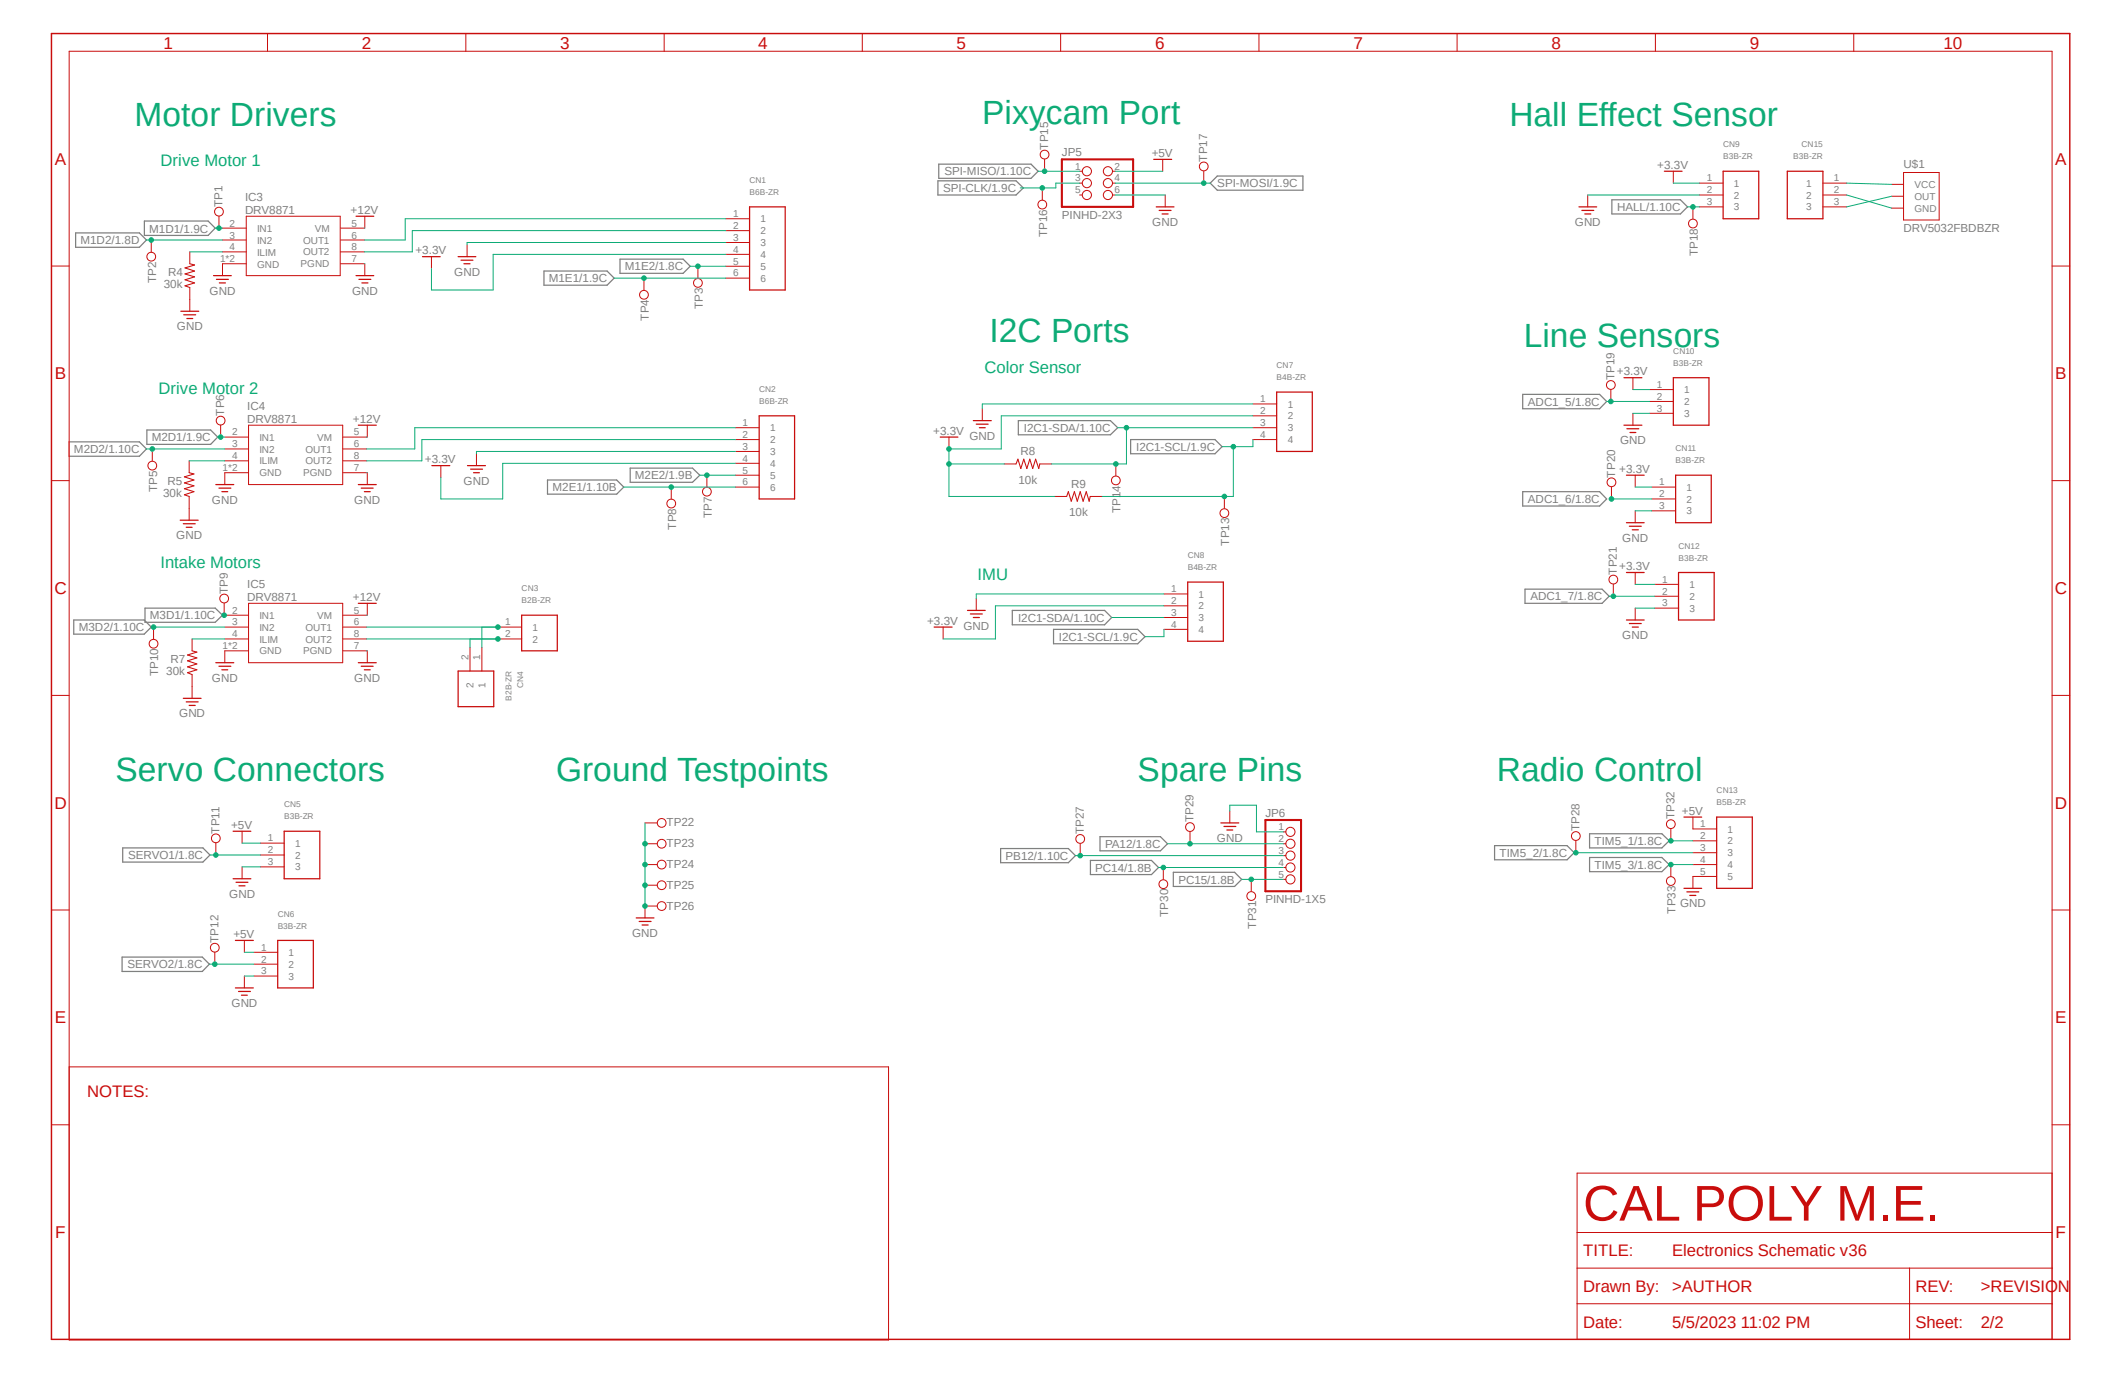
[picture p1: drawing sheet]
<svg xmlns="http://www.w3.org/2000/svg" width="432mm" height="279mm" viewBox="0 0 432 279" stroke-linecap="round" stroke-linejoin="round" font-family="sans-serif">
<path d="M9.9 6.5l412 266.3M421.9 6.5l-412 266.3" fill="none" stroke="#fff" stroke-width=".2"/>
<g fill="none" stroke="#808080" stroke-width=".25">
<path d="M190.6 36.7h15.9l1.4 1.5-1.4 1.4h-15.9zM190.8 33.4h18.7l1.4 1.4-1.4 1.4h-18.7zM245.9 37.2l1.5-1.4h17.4v2.9h-17.4zM15.4 47.3h12.9l1.5 1.5-1.5 1.4h-12.9zM29.3 44.9h13l1.4 1.5-1.4 1.4h-13zM110.5 55.1h12.9l1.4 1.4-1.4 1.5h-12.9zM126 52.7h12.8l1.5 1.4-1.5 1.4h-12.8zM327.5 40.6h14l1.4 1.4-1.4 1.5h-14zM14 89.8h14.3l1.5 1.4-1.5 1.5h-14.3zM29.8 87.4h13l1.4 1.4-1.4 1.5h-13zM111.3 97.5h14l1.4 1.5-1.4 1.4h-14zM128.1 95.1h12.6l1.5 1.5-1.5 1.4h-12.6z"/>
<path d="M206.9 85.5h18.7l1.5 1.4-1.5 1.4h-18.7zM229.7 89.3h17.2l1.4 1.5-1.4 1.4h-17.2zM309.4 99.9h15.6l1.5 1.5-1.5 1.4h-15.6zM309.4 80.1h15.6l1.5 1.5-1.5 1.5h-15.6zM309.9 119.7h15.6l1.5 1.5-1.5 1.4h-15.6zM15 126h14.3l1.4 1.4-1.4 1.5h-14.3zM29.5 123.6h14.2l1.5 1.4-1.5 1.4h-14.2zM205.7 124h18.8l1.4 1.5-1.4 1.5h-18.8zM214.1 127.9h17.1l1.5 1.5-1.5 1.4h-17.1zM24.9 172.3h16.3l1.5 1.4-1.5 1.5h-16.3zM203.3 172.4h13.8l1.4 1.5-1.4 1.4h-13.8zM221.6 174.8h12.4l1.4 1.5-1.4 1.4h-12.4z"/>
<path d="M223.5 170h12.3l1.4 1.4-1.4 1.5h-12.3zM238.4 177.2h12.5l1.4 1.5-1.4 1.4h-12.5zM303.7 171.8h14.7l1.5 1.5-1.5 1.4h-14.7zM323 169.4h14.7l1.5 1.5-1.5 1.4h-14.7zM323 174.2h14.7l1.5 1.5-1.5 1.4h-14.7zM24.8 194.5h16.3l1.4 1.4-1.4 1.5h-16.3z"/>
</g>
<g fill="none" stroke="#c90d0c" stroke-width=".2">
<path d="M54.4 6.8v3.6M94.7 6.8v3.6M135 6.8v3.6M175.2 6.8v3.6M215.5 6.8v3.6M255.8 6.8v3.6M296.1 6.8v3.6M336.4 6.8v3.6M376.7 6.8v3.6M211.8 38.2v2.4M212.3 32.4v2.4M219.4 34.8h.5"/>
<path d="M219.4 37.2h.5M219.4 39.6h.5M226.1 34.8h.5M226.1 37.2h.5M226.1 39.6h.5M236.3 32.4v2.4M236.8 39.6v2.4M244.6 34.8v2.4M322.6 39.6v2.4M340 34.8v2.4M345.3 37.2h4.8M345.3 39.6h4.8"/>
<path d="M370.4 37.2h4.8M370.4 39.6h4.8M384.4 37.5h2.4M384.4 39.9h2.4M386.8 35.1h7.2v9.6h-7.2zM10.5 54.1h3.6M30.7 48.8v2.4M38.6 51.2v2.4M38.6 58.4v4.8M44.5 43.9v2.5M45.2 48.8h4.8M45.2 46.4h4.8"/>
<path d="M45.2 51.2h4.8M50 43.9h19.1v12.1h-19.1zM50 53.6h-4.8v2.4M69.2 53.6h4.8M69.2 48.8h4.8M69.2 46.4h4.8M69.2 51.2h4.8M74.1 43.9v2.5M74.1 53.6v2.4M87.7 52.2v2.4M94.9 49.7v2.5M130.9 56.5v2.4"/>
<path d="M141.8 54.1v2.4M147.5 44.4h4.8M147.5 46.9h4.8M147.5 49.3h4.8M147.5 51.7h4.8M147.5 54.1h4.8M147.5 56.5h4.8M344 42v2.4M345.3 42h4.8M370.4 42h4.8M384.4 42.3h2.4M417 54.1h3.6"/>
<path d="M327.3 79.2v2.4M331.8 76.8v2.4M335.2 79.2h4.8M10.5 97.7h3.6M30.9 91.2v2.4M38.4 93.6v2.5M44.8 86.4v2.4M45.7 91.2h4.8M45.7 88.8h4.8M45.7 93.6h4.8M50.5 86.4h19.1v12.1h-19.1zM50.5 96.1h-4.8v2.4"/>
<path d="M69.7 96.1h4.8M69.7 91.2h4.8M69.7 88.8h4.8M69.7 93.6h4.8M74.6 86.4v2.4M74.6 96.1v2.4M89.6 94.6v2.4M96.8 92.2v2.4M136.4 99v2.4M143.6 96.6v2.4M149.4 86.9h4.9M149.4 89.3h4.9"/>
<path d="M149.4 91.7h4.9M149.4 94.1h4.9M149.4 96.6h4.9M149.4 99h4.9M192.8 88.8v2.4M199.6 83.1v2.4M204 94.3h2.5M211.3 94.3h2.4M226.7 94.3v2.4M254.6 86.9h4.8M254.6 89.3h4.8M254.6 82.1h4.8"/>
<path d="M254.6 84.5h4.8M327.4 99v2.4M331.8 84v2.4M332.3 96.6v2.4M335.2 81.6h4.8M335.2 84h4.8M335.7 99h4.8M417 97.7h3.6M38.4 100.9v4.8M214.3 100.9h2.4M221.5 100.9h2.4M248.8 100.9v2.4"/>
<path d="M327.8 118.7v2.5M332.3 103.8v2.4M332.3 116.3v2.4M335.7 101.4h4.8M335.7 103.8h4.8M336.3 118.7h4.8M31.2 127.4v2.4M39 129.8v2.4M39 137.1v4.8M45.6 122.6v2.4M45.7 127.4h4.8M45.7 125h4.8"/>
<path d="M45.7 129.8h4.8M50.5 122.6h19.1v12.1h-19.1zM50.5 132.2h-4.8v2.5M69.7 132.2h4.8M69.7 127.4h4.8M69.7 125h4.8M69.7 129.8h4.8M74.6 122.6v2.4M74.6 132.2v2.5M95.5 131.5v4.9M97.9 131.5v4.9M101.2 127.4h4.8"/>
<path d="M101.2 129.8h4.8M191.6 127.4v2.4M198.4 121.6v2.4M236.5 120.7h4.8M236.5 123.1h4.8M236.5 125.5h4.8M236.5 127.9h4.8M332.3 123.6v2.4M336.3 121.2h4.8M336.3 123.6h4.8M10.5 141.3h3.6M417 141.3h3.6"/>
<path d="M43.9 171.3v2.4M49.2 168.9v2.4M49.2 176.1v2.5M52.9 171.3h4.8M52.9 173.7h4.8M52.9 176.1h4.8M131.1 167.2h2.4M131.1 171.4h2.4M131.1 175.7h2.4M131.1 179.9h2.4M219.5 171.4v2.5M236.4 176.3v2.4"/>
<path d="M241.8 169v2.4M249.9 164.8v2.4M254.3 178.7v2.4M260.8 171.4h.5M260.8 169h.5M260.8 173.9h.5M260.8 176.3h.5M260.8 178.7h.5M320.2 170.9v2.4M339.5 168.4v2.5M339.5 175.7v2.4M344 166v2.4h4.8"/>
<path d="M344 175.7h4.8M344 170.9h4.8M344 173.3h4.8M348.8 178.1h-4.8v2.4M10.5 184.9h3.6M43.6 193.5v2.4M49.7 191.1v2.4M49.7 198.3v2.4M51.6 193.5h4.8M51.6 195.9h4.8M51.6 198.3h4.8M133.5 184.1h-2.4v2.4"/>
<path d="M417 184.9h3.6M14.1 216.8h166.5v55.5h-166.5v-261.9h402.9v261.8h-96.5v-33.8h96.5M10.5 228.6h3.6M417 228.6h3.6M320.5 257.7h96.5M320.5 250.4h96.5M388 257.7v14.5M320.5 264.9h96.5"/>
<circle cx="212.3" cy="31.4" r=".89"/>
<circle cx="220.9" cy="37.2" r=".93"/>
<circle cx="220.9" cy="34.8" r=".93"/>
<circle cx="220.9" cy="39.6" r=".93"/>
<circle cx="225.1" cy="37.2" r=".93"/>
<circle cx="225.1" cy="34.8" r=".93"/>
<circle cx="225.1" cy="39.6" r=".93"/>
<circle cx="244.6" cy="33.8" r=".89"/>
<circle cx="30.7" cy="52.2" r=".89"/>
<circle cx="44.5" cy="43" r=".89"/>
<circle cx="130.8" cy="59.9" r=".89"/>
<circle cx="141.8" cy="57.5" r=".89"/>
<circle cx="211.8" cy="41.6" r=".89"/>
<circle cx="344" cy="45.4" r=".89"/>
<circle cx="327.3" cy="78.2" r=".89"/>
<circle cx="30.9" cy="94.6" r=".89"/>
<circle cx="44.8" cy="85.5" r=".89"/>
<circle cx="143.6" cy="99.9" r=".89"/>
<circle cx="226.7" cy="97.6" r=".89"/>
<circle cx="327.4" cy="98" r=".89"/>
<circle cx="136.4" cy="102.3" r=".89"/>
<circle cx="248.8" cy="104.3" r=".89"/>
<circle cx="327.8" cy="117.8" r=".89"/>
<circle cx="31.2" cy="130.8" r=".89"/>
<circle cx="45.5" cy="121.6" r=".89"/>
<circle cx="43.9" cy="170.3" r=".89"/>
<circle cx="134.4" cy="175.7" r=".89"/>
<circle cx="134.4" cy="179.9" r=".89"/>
<circle cx="134.4" cy="167.2" r=".89"/>
<circle cx="134.4" cy="171.4" r=".89"/>
<circle cx="219.5" cy="170.5" r=".89"/>
<circle cx="236.4" cy="179.7" r=".89"/>
<circle cx="241.8" cy="168.1" r=".89"/>
<circle cx="262.2" cy="169" r=".93"/>
<circle cx="262.2" cy="171.5" r=".93"/>
<circle cx="262.2" cy="176.3" r=".93"/>
<circle cx="262.2" cy="178.7" r=".93"/>
<circle cx="262.2" cy="173.9" r=".93"/>
<circle cx="320.2" cy="169.9" r=".89"/>
<circle cx="339.5" cy="179" r=".89"/>
<circle cx="339.5" cy="167.5" r=".89"/>
<circle cx="43.6" cy="192.6" r=".89"/>
<circle cx="134.4" cy="184.1" r=".89"/>
<circle cx="254.2" cy="182.1" r=".89"/>
</g>
<path d="M10.5 6.8h410.1v265.4h-410.1z" fill="none" stroke="#c90d0c" stroke-width=".3"/>
<g fill="none" stroke="#c90d0c" stroke-width=".25">
<path d="M234.4 32.4h3.7M338.2 34.8h3.6M350.1 34.8h7.3v9.6h-7.3zM363.2 34.8h7.2v9.6h-7.2zM43.4 56h3.6M44 56.8h2.4M44.6 57.5h1.2M72.3 43.9h3.6M72.3 56h3.6M72.9 56.8h2.5M73.5 57.5h1.3M85.9 52.2h3.6"/>
<path d="M93.1 52.2h3.6M93.7 52.9h2.4M94.3 53.6h1.2M152.3 42h7.3v16.9h-7.3zM234.9 42h3.6M235.5 42.8h2.5M236.1 43.5h1.3M320.8 42h3.6M321.4 42.8h2.4M322 43.5h1.3M36.7 63.2h3.7M37.3 64h2.5"/>
<path d="M38 64.7h1.2M259.4 79.7h7.3v12h-7.3zM330 76.8h3.6M340 76.8h7.3v9.6h-7.3zM43.9 98.5h3.6M44.5 99.2h2.4M45.1 99.9h1.2M72.8 86.4h3.7M72.8 98.5h3.7M73.4 99.2h2.4M74 99.9h1.2M87.8 94.6h3.6"/>
<path d="M95 94.6h3.6M95.6 95.3h2.4M96.2 96.1h1.2M154.3 84.5h7.2v16.9h-7.2zM191.1 88.8h3.5M197.8 85.5h3.6M198.4 86.2h2.4M199 86.9h1.2M330 86.4h3.6M330.5 96.6h3.6M330.6 87.1h2.4M331.2 87.9h1.2"/>
<path d="M340.5 96.6h7.2v9.6h-7.2zM36.6 105.7h3.7M37.3 106.4h2.4M37.8 107.1h1.2M241.3 118.3h7.3v12h-7.3zM330.5 106.2h3.6M330.5 116.3h3.6M331.1 106.9h2.4M331.7 107.7h1.2M341.1 116.3h7.2v9.7h-7.2zM43.9 134.7h3.6M44.5 135.4h2.4"/>
<path d="M45.1 136.1h1.2M72.8 122.6h3.7M72.8 134.7h3.7M73.4 135.4h2.4M74 136.1h1.2M93.1 136.4h7.2v7.2h-7.2zM106 125h7.2v7.2h-7.2zM189.8 127.4h3.7M196.6 124h3.6M197.2 124.8h2.4M197.8 125.5h1.2M330.5 126h3.6"/>
<path d="M331.1 126.7h2.4M331.7 127.4h1.2M37.3 141.9h3.6M37.8 142.6h2.5M38.4 143.3h1.3M47.4 178.6h3.6M47.4 168.9h3.6M48 179.3h2.4M57.7 168.9h7.3v9.7h-7.3zM248.1 167.2h3.6M248.7 167.9h2.4M249.3 168.7h1.2"/>
<path d="M342.2 166h3.6M348.8 166h7.3v14.5h-7.3zM47.8 191.1h3.7M48.6 180h1.2M56.4 191.1h7.3v9.6h-7.3zM129.3 186.5h3.6M129.9 187.2h2.4M130.5 188h1.2M342.2 180.5h3.6M342.8 181.2h2.4M343.4 181.9h1.2M47.8 200.7h3.7"/>
<path d="M48.5 201.5h2.4M49.1 202.2h1.1"/>
</g>
<path d="M38.6 53.6l.9 .2-1.9 .6 1.9 .7-1.9 .6 1.9 .6-1.9 .6 1.9 .6-1.9 .6 1 .3M38.4 96.1l1 .2-1.9 .6 1.9 .6-1.9 .6 1.9 .6-1.9 .6 1.9 .6-1.9 .6 .9 .4M206.5 94.3l.3-1 .6 1.9 .6-1.9 .7 1.9 .6-1.9 .5 1.9 .6-1.9 .7 1.9 .2-.9M216.7 100.9l.4-1 .6 2 .6-2 .6 2 .6-2 .6 2 .6-2 .6 2 .2-1M39 132.2l1 .3-1.9 .6 1.9 .6-1.9 .6 1.9 .6-1.9 .6 1.9 .6-1.9 .6 .9 .4" fill="none" stroke="#c90d0c" stroke-width=".21"/>
<path d="M215.8 32.4h14.5v9.6h-14.5zM257.1 166.6h7.3v14.5h-7.3z" fill="none" stroke="#c90d0c" stroke-width=".42"/>
<g fill="none" stroke="#0dab76" stroke-width=".2">
<path d="M226.6 39.6h10.2M322.6 39.6h22.7M74 46.4h.1M74 53.6h.1M147.5 49.3h-52.6v.4M74.5 88.8h.1M74.5 96.1h.1M149.4 91.7h-52.6v.5M254.6 82.1h-55v1M331.8 84h3.4M332.3 103.8h3.4M74.5 125h.1"/>
<path d="M74.5 132.2h.1M236.5 120.7h-38.1v.9M332.3 123.6h4M49.2 176.1h3.7M131.1 167.2v8.5M49.7 198.3h1.9"/>
</g>
<circle cx="131.1" cy="171.5" r=".46" fill="#0dab76"/>
<g fill="none" stroke="#0dab76" stroke-width=".2">
<path d="M131.1 175.7v4.2"/>
<circle cx="131.1" cy="171.5" r=".46"/>
</g>
<circle cx="131.1" cy="175.7" r=".46" fill="#0dab76"/>
<g fill="none" stroke="#0dab76" stroke-width=".2">
<path d="M131.1 179.9v.6"/>
<circle cx="131.1" cy="175.7" r=".46"/>
</g>
<circle cx="131.1" cy="179.9" r=".46" fill="#0dab76"/>
<g fill="none" stroke="#0dab76" stroke-width=".2">
<path d="M131.1 179.9v4.2"/>
<circle cx="131.1" cy="179.9" r=".46"/>
</g>
<circle cx="131.1" cy="184.1" r=".46" fill="#0dab76"/>
<g fill="none" stroke="#0dab76" stroke-width=".2">
<path d="M38.6 51.2h6.6M43.7 46.4h1.5M249.9 164.8v-1.2h5.4v5.4h5.5"/>
<circle cx="131.1" cy="184.1" r=".46"/>
</g>
<circle cx="44.5" cy="46.4" r=".46" fill="#0dab76"/>
<g fill="none" stroke="#0dab76" stroke-width=".2">
<path d="M29.8 48.8h15.4"/>
<circle cx="44.5" cy="46.4" r=".46"/>
</g>
<circle cx="30.7" cy="48.8" r=".46" fill="#0dab76"/>
<g fill="none" stroke="#0dab76" stroke-width=".2">
<path d="M29.8 91.2h15.9M38.4 93.6h7.3M39 129.8h6.7"/>
<circle cx="30.7" cy="48.8" r=".46"/>
</g>
<circle cx="30.9" cy="91.2" r=".46" fill="#0dab76"/>
<g fill="none" stroke="#0dab76" stroke-width=".2">
<path d="M44.2 88.8h1.5"/>
<circle cx="30.9" cy="91.2" r=".46"/>
</g>
<circle cx="44.8" cy="88.8" r=".46" fill="#0dab76"/>
<g fill="none" stroke="#0dab76" stroke-width=".2">
<path d="M30.7 127.4h15"/>
<circle cx="44.8" cy="88.8" r=".46"/>
</g>
<circle cx="31.2" cy="127.4" r=".46" fill="#0dab76"/>
<g fill="none" stroke="#0dab76" stroke-width=".2">
<path d="M45.2 125h.5"/>
<circle cx="31.2" cy="127.4" r=".46"/>
</g>
<circle cx="45.6" cy="125" r=".46" fill="#0dab76"/>
<g fill="none" stroke="#0dab76" stroke-width=".2">
<path d="M147.5 44.4h-65.2v4.4h-8.3M147.5 46.9h-63.7v4.3h-9.8M147.5 51.7h-47.3v7.2h-12.5v-4.3M149.4 94.1h-47.2v7.3h-12.6v-4.4M192.8 94.3h11.2M254.6 84.5h-51.1v6.7h-10.7v9.7h21.5"/>
<circle cx="45.6" cy="125" r=".46"/>
</g>
<circle cx="192.8" cy="91.2" r=".46" fill="#0dab76"/>
<circle cx="192.8" cy="91.2" r=".46" fill="none" stroke="#0dab76" stroke-width=".2"/>
<circle cx="192.8" cy="94.3" r=".46" fill="#0dab76"/>
<g fill="none" stroke="#0dab76" stroke-width=".2">
<path d="M340 37.2h5.3M140.3 54.1h7.2M331.8 79.2h3.4M332.3 99h3.4M332.3 118.7h4M236.5 123.1h-34.2v6.7h-10.7"/>
<circle cx="192.8" cy="94.3" r=".46"/>
</g>
<circle cx="141.8" cy="54.1" r=".46" fill="#0dab76"/>
<g fill="none" stroke="#0dab76" stroke-width=".2">
<path d="M142.2 96.6h7.2M149.4 86.9h-65.1v4.3h-9.8M149.4 89.3h-63.7v4.3h-11.2"/>
<circle cx="141.8" cy="54.1" r=".46"/>
</g>
<circle cx="143.6" cy="96.6" r=".46" fill="#0dab76"/>
<g fill="none" stroke="#0dab76" stroke-width=".2">
<path d="M74.5 127.4h26.7M97.9 127.4v4.1"/>
<circle cx="143.6" cy="96.6" r=".46"/>
</g>
<circle cx="101.2" cy="127.4" r=".46" fill="#0dab76"/>
<g fill="none" stroke="#0dab76" stroke-width=".2">
<path d="M74.5 129.8h26.7M95.5 129.8v1.7"/>
<circle cx="101.2" cy="127.4" r=".46"/>
</g>
<circle cx="101.2" cy="129.8" r=".46" fill="#0dab76"/>
<g fill="none" stroke="#0dab76" stroke-width=".2">
<path d="M210.9 34.8h8.5"/>
<circle cx="101.2" cy="129.8" r=".46"/>
</g>
<circle cx="212.3" cy="34.8" r=".46" fill="#0dab76"/>
<g fill="none" stroke="#0dab76" stroke-width=".2">
<path d="M219.4 37.2h-4.9v1h-7.2"/>
<circle cx="212.3" cy="34.8" r=".46"/>
</g>
<circle cx="211.8" cy="38.2" r=".46" fill="#0dab76"/>
<g fill="none" stroke="#0dab76" stroke-width=".2">
<path d="M226.6 34.8h9.7M226.6 37.2h19.3M49.2 171.3h3.7M49.7 193.5h1.9"/>
<circle cx="211.8" cy="38.2" r=".46"/>
</g>
<circle cx="244.6" cy="37.2" r=".46" fill="#0dab76"/>
<g fill="none" stroke="#0dab76" stroke-width=".2">
<path d="M250.6 90.8v10.1h-26.7M254.6 89.3v1.5h-6.3"/>
<circle cx="244.6" cy="37.2" r=".46"/>
</g>
<circle cx="250.6" cy="90.8" r=".46" fill="#0dab76"/>
<circle cx="250.6" cy="90.8" r=".46" fill="none" stroke="#0dab76" stroke-width=".2"/>
<circle cx="248.8" cy="100.9" r=".46" fill="#0dab76"/>
<g fill="none" stroke="#0dab76" stroke-width=".2">
<path d="M227.1 86.9h27.5M228.9 86.9v7.4h-15.2M236.5 127.9v1.5h-3.8"/>
<circle cx="248.8" cy="100.9" r=".46"/>
</g>
<circle cx="228.9" cy="86.9" r=".46" fill="#0dab76"/>
<circle cx="228.9" cy="86.9" r=".46" fill="none" stroke="#0dab76" stroke-width=".2"/>
<circle cx="226.7" cy="94.3" r=".46" fill="#0dab76"/>
<g fill="none" stroke="#0dab76" stroke-width=".2">
<path d="M342.9 42h2.4M225.9 125.5h10.6"/>
<circle cx="226.7" cy="94.3" r=".46"/>
</g>
<circle cx="344" cy="42" r=".46" fill="#0dab76"/>
<g fill="none" stroke="#0dab76" stroke-width=".2">
<path d="M327 101.4h8.7"/>
<circle cx="344" cy="42" r=".46"/>
</g>
<circle cx="327.4" cy="101.4" r=".46" fill="#0dab76"/>
<g fill="none" stroke="#0dab76" stroke-width=".2">
<path d="M326.5 81.6h8.7"/>
<circle cx="327.4" cy="101.4" r=".46"/>
</g>
<circle cx="327.3" cy="81.6" r=".46" fill="#0dab76"/>
<g fill="none" stroke="#0dab76" stroke-width=".2">
<path d="M327 121.2h9.3"/>
<circle cx="327.3" cy="81.6" r=".46"/>
</g>
<circle cx="327.8" cy="121.2" r=".46" fill="#0dab76"/>
<g fill="none" stroke="#0dab76" stroke-width=".2">
<path d="M42.7 173.7h10.2"/>
<circle cx="327.8" cy="121.2" r=".46"/>
</g>
<circle cx="43.9" cy="173.7" r=".46" fill="#0dab76"/>
<g fill="none" stroke="#0dab76" stroke-width=".2">
<path d="M42.5 195.9h9.1"/>
<circle cx="43.9" cy="173.7" r=".46"/>
</g>
<circle cx="43.6" cy="195.9" r=".46" fill="#0dab76"/>
<g fill="none" stroke="#0dab76" stroke-width=".2">
<path d="M237.2 171.4h23.6"/>
<circle cx="43.6" cy="195.9" r=".46"/>
</g>
<circle cx="241.8" cy="171.4" r=".46" fill="#0dab76"/>
<g fill="none" stroke="#0dab76" stroke-width=".2">
<path d="M218.5 173.9h42.3"/>
<circle cx="241.8" cy="171.4" r=".46"/>
</g>
<circle cx="219.5" cy="173.9" r=".46" fill="#0dab76"/>
<g fill="none" stroke="#0dab76" stroke-width=".2">
<path d="M235.4 176.3h25.4"/>
<circle cx="219.5" cy="173.9" r=".46"/>
</g>
<circle cx="236.4" cy="176.3" r=".46" fill="#0dab76"/>
<g fill="none" stroke="#0dab76" stroke-width=".2">
<path d="M252.3 178.7h8.5"/>
<circle cx="236.4" cy="176.3" r=".46"/>
</g>
<circle cx="254.3" cy="178.7" r=".46" fill="#0dab76"/>
<g fill="none" stroke="#0dab76" stroke-width=".2">
<path d="M126.7 99h22.7"/>
<circle cx="254.3" cy="178.7" r=".46"/>
</g>
<circle cx="136.4" cy="99" r=".46" fill="#0dab76"/>
<g fill="none" stroke="#0dab76" stroke-width=".2">
<path d="M339.2 170.9h4.8"/>
<circle cx="136.4" cy="99" r=".46"/>
</g>
<circle cx="339.5" cy="170.9" r=".46" fill="#0dab76"/>
<g fill="none" stroke="#0dab76" stroke-width=".2">
<path d="M319.9 173.3h24.1"/>
<circle cx="339.5" cy="170.9" r=".46"/>
</g>
<circle cx="320.2" cy="173.3" r=".46" fill="#0dab76"/>
<g fill="none" stroke="#0dab76" stroke-width=".2">
<path d="M339.2 175.7h4.8"/>
<circle cx="320.2" cy="173.3" r=".46"/>
</g>
<circle cx="339.5" cy="175.7" r=".46" fill="#0dab76"/>
<g fill="none" stroke="#0dab76" stroke-width=".2">
<path d="M124.8 56.5h22.7"/>
<circle cx="339.5" cy="175.7" r=".46"/>
</g>
<circle cx="130.9" cy="56.5" r=".46" fill="#0dab76"/>
<g fill="none" stroke="#0dab76" stroke-width=".2">
<path d="M375.2 37.2l9.2 .3M375.2 39.6l9.2 2.7M384.4 39.9l-9.2 2.1"/>
<circle cx="130.9" cy="56.5" r=".46"/>
</g>
<text font-size="10.2" fill="#c90d0c" x="321.7" y="248">CAL POLY M.E.</text>
<g font-size="6.8" fill="#0dab76">
<text x="27.3" y="25.6">Motor Drivers</text>
<text x="199.6" y="25.1">Pixycam Port</text>
<text x="306.7" y="25.6">Hall Effect Sensor</text>
<text x="201" y="69.6">I2C Ports</text>
<text x="309.6" y="70.5">Line Sensors</text>
<text x="23.5" y="158.8">Servo Connectors</text>
<text x="113" y="158.8">Ground Testpoints</text>
<text x="231.2" y="158.8">Spare Pins</text>
<text x="304.2" y="158.8">Radio Control</text>
</g>
<g font-size="3.5" fill="#c90d0c">
<text x="33.2" y="9.9">1</text>
<text x="73.5" y="9.9">2</text>
<text x="113.8" y="9.9">3</text>
<text x="154.1" y="9.9">4</text>
<text x="194.4" y="9.9">5</text>
<text x="234.7" y="9.9">6</text>
<text x="275" y="9.9">7</text>
<text x="315.3" y="9.9">8</text>
<text x="355.6" y="9.9">9</text>
<text x="394.9" y="9.9">10</text>
<text x="11.1" y="33.5">A</text>
<text x="417.6" y="33.5">A</text>
<text x="11.1" y="77.1">B</text>
<text x="417.6" y="77.1">B</text>
<text x="11" y="120.7">C</text>
<text x="417.5" y="120.7">C</text>
<text x="11" y="164.3">D</text>
<text x="417.5" y="164.3">D</text>
<text x="11.1" y="207.9">E</text>
<text x="417.6" y="207.9">E</text>
<text x="11.2" y="251.6">F</text>
<text x="417.7" y="251.6">F</text>
</g>
<g font-size="3.4" fill="#0dab76">
<text x="32.6" y="33.8">Drive Motor 1</text>
<text x="200.1" y="75.8">Color Sensor</text>
<text x="32.2" y="80.1">Drive Motor 2</text>
<text x="32.6" y="115.4">Intake Motors</text>
<text x="198.6" y="117.9">IMU</text>
</g>
<g font-size="3.4" fill="#c90d0c">
<text x="17.7" y="222.8">NOTES:</text>
<text x="321.7" y="255.3">TITLE:</text>
<text x="339.8" y="255.3">Electronics Schematic v36</text>
<text x="321.7" y="262.5">Drawn By:</text>
<text x="339.8" y="262.5">&gt;AUTHOR</text>
<text x="389.2" y="262.5">REV:</text>
<text x="402.5" y="262.5">&gt;REVISION</text>
<text x="321.7" y="269.8">Date:</text>
<text x="339.8" y="269.8">5/5/2023 11:02 PM</text>
<text x="389.2" y="269.8">Sheet:</text>
<text x="402.5" y="269.8">2/2</text>
</g>
<g font-size="2.4" fill="#808080">
<text x="191.9" y="35.6">SPI-MISO/1.10C</text>
<text x="213" y="30.4" transform="rotate(-90 213 30.4)">TP15</text>
<text x="215.8" y="31.8">JP5</text>
<text x="234" y="31.9">+5V</text>
<text x="245.3" y="32.9" transform="rotate(-90 245.3 32.9)">TP17</text>
<text x="336.8" y="34.3">+3.3V</text>
<text x="386.8" y="34.1">U$1</text>
<text x="49.8" y="40.8">IC3</text>
<text x="191.6" y="39">SPI-CLK/1.9C</text>
<text x="247.4" y="38.1">SPI-MOSI/1.9C</text>
<text x="30.3" y="47.2">M1D1/1.9C</text>
<text x="45.2" y="42" transform="rotate(-90 45.2 42)">TP1</text>
<text x="49.8" y="43.5">DRV8871</text>
<text x="71.2" y="43.5">+12V</text>
<text x="215.8" y="44.5">PINHD-2X3</text>
<text x="234.1" y="45.9">GND</text>
<text x="320" y="45.9">GND</text>
<text x="328.6" y="42.9">HALL/1.10C</text>
<text x="386.8" y="47.1">DRV5032FBDBZR</text>
<text x="16.3" y="49.7">M1D2/1.8D</text>
<text x="84.4" y="51.7">+3.3V</text>
<text x="212.8" y="48.2" transform="rotate(-90 212.8 48.2)">TP16</text>
<text x="345" y="52.1" transform="rotate(-90 345 52.1)">TP18</text>
<text x="31.7" y="57.5" transform="rotate(-90 31.7 57.5)">TP2</text>
<text x="33.3" y="58.5">30k</text>
<text x="34.2" y="56.1">R4</text>
<text x="42.6" y="59.9">GND</text>
<text x="71.5" y="59.9">GND</text>
<text x="92.3" y="56">GND</text>
<text x="111.5" y="57.4">M1E1/1.9C</text>
<text x="127" y="54.9">M1E2/1.8C</text>
<text x="131.8" y="65.2" transform="rotate(-90 131.8 65.2)">TP4</text>
<text x="142.8" y="62.8" transform="rotate(-90 142.8 62.8)">TP3</text>
<text x="35.9" y="67.1">GND</text>
<text x="328.1" y="77.3" transform="rotate(-90 328.1 77.3)">TP19</text>
<text x="328.6" y="76.3">+3.3V</text>
<text x="50.2" y="83.3">IC4</text>
<text x="310.5" y="82.5">ADC1_5/1.8C</text>
<text x="30.8" y="89.7">M2D1/1.9C</text>
<text x="45.6" y="84.5" transform="rotate(-90 45.6 84.5)">TP6</text>
<text x="50.2" y="85.9">DRV8871</text>
<text x="71.7" y="85.9">+12V</text>
<text x="189.6" y="88.4">+3.3V</text>
<text x="197" y="89.3">GND</text>
<text x="208.1" y="87.8">I2C1-SDA/1.10C</text>
<text x="15" y="92.1">M2D2/1.10C</text>
<text x="86.3" y="94.2">+3.3V</text>
<text x="207.4" y="92.5">R8</text>
<text x="230.9" y="91.6">I2C1-SCL/1.9C</text>
<text x="329.2" y="90.3">GND</text>
<text x="31.9" y="99.9" transform="rotate(-90 31.9 99.9)">TP5</text>
<text x="33.1" y="101">30k</text>
<text x="34" y="98.6">R5</text>
<text x="94.2" y="98.5">GND</text>
<text x="112.3" y="99.8">M2E1/1.10B</text>
<text x="129" y="97.4">M2E2/1.9B</text>
<text x="207" y="98.3">10k</text>
<text x="217.7" y="99.1">R9</text>
<text x="328.2" y="97" transform="rotate(-90 328.2 97)">TP20</text>
<text x="329" y="96.1">+3.3V</text>
<text x="43.1" y="102.4">GND</text>
<text x="72" y="102.4">GND</text>
<text x="137.4" y="107.7" transform="rotate(-90 137.4 107.7)">TP8</text>
<text x="144.6" y="105.2" transform="rotate(-90 144.6 105.2)">TP7</text>
<text x="217.3" y="104.9">10k</text>
<text x="227.7" y="104.3" transform="rotate(-90 227.7 104.3)">TP14</text>
<text x="310.5" y="102.2">ADC1_6/1.8C</text>
<text x="35.8" y="109.6">GND</text>
<text x="249.8" y="110.9" transform="rotate(-90 249.8 110.9)">TP13</text>
<text x="329.7" y="110.1">GND</text>
<text x="50.2" y="119.5">IC5</text>
<text x="328.6" y="116.8" transform="rotate(-90 328.6 116.8)">TP21</text>
<text x="329" y="115.9">+3.3V</text>
<text x="30.4" y="125.9">M3D1/1.10C</text>
<text x="46.3" y="120.7" transform="rotate(-90 46.3 120.7)">TP9</text>
<text x="50.2" y="122.1">DRV8871</text>
<text x="71.7" y="122.1">+12V</text>
<text x="311" y="122">ADC1_7/1.8C</text>
<text x="16" y="128.3">M3D2/1.10C</text>
<text x="188.4" y="127">+3.3V</text>
<text x="195.8" y="127.9">GND</text>
<text x="206.9" y="126.4">I2C1-SDA/1.10C</text>
<text x="215.2" y="130.2">I2C1-SCL/1.9C</text>
<text x="329.7" y="129.8">GND</text>
<text x="32.2" y="137.5" transform="rotate(-90 32.2 137.5)">TP10</text>
<text x="33.8" y="137.2">30k</text>
<text x="34.6" y="134.7">R7</text>
<text x="43.1" y="138.5">GND</text>
<text x="72" y="138.5">GND</text>
<text x="36.4" y="145.8">GND</text>
<text x="135.4" y="167.9">TP22</text>
<text x="242.5" y="167.1" transform="rotate(-90 242.5 167.1)">TP29</text>
<text x="257.1" y="166">JP6</text>
<text x="340.2" y="166.5" transform="rotate(-90 340.2 166.5)">TP32</text>
<text x="341.8" y="165.5">+5V</text>
<text x="44.6" y="169.4" transform="rotate(-90 44.6 169.4)">TP11</text>
<text x="46.9" y="168.4">+5V</text>
<text x="135.4" y="172.2">TP23</text>
<text x="220.2" y="169.5" transform="rotate(-90 220.2 169.5)">TP27</text>
<text x="224.5" y="172.3">PA12/1.8C</text>
<text x="247.3" y="171.1">GND</text>
<text x="320.9" y="168.9" transform="rotate(-90 320.9 168.9)">TP28</text>
<text x="324" y="171.7">TIM5_1/1.8C</text>
<text x="26" y="174.6">SERVO1/1.8C</text>
<text x="135.4" y="176.4">TP24</text>
<text x="204.3" y="174.7">PB12/1.10C</text>
<text x="222.5" y="177.1">PC14/1.8B</text>
<text x="239.4" y="179.5">PC15/1.8B</text>
<text x="304.7" y="174.1">TIM5_2/1.8C</text>
<text x="324" y="176.5">TIM5_3/1.8C</text>
<text x="46.6" y="182.4">GND</text>
<text x="135.4" y="180.6">TP25</text>
<text x="135.4" y="184.8">TP26</text>
<text x="257.1" y="183.5">PINHD-1X5</text>
<text x="340.5" y="185.7" transform="rotate(-90 340.5 185.7)">TP33</text>
<text x="341.4" y="184.4">GND</text>
<text x="44.4" y="191.6" transform="rotate(-90 44.4 191.6)">TP12</text>
<text x="47.4" y="190.6">+5V</text>
<text x="128.4" y="190.4">GND</text>
<text x="237.4" y="186.3" transform="rotate(-90 237.4 186.3)">TP30</text>
<text x="255.2" y="188.7" transform="rotate(-90 255.2 188.7)">TP31</text>
<text x="25.9" y="196.8">SERVO2/1.8C</text>
<text x="47" y="204.6">GND</text>
</g>
<g font-size="2" fill="#808080">
<text x="218.4" y="34.5">1</text>
<text x="226.5" y="34.5">2</text>
<text x="218.4" y="36.9">3</text>
<text x="218.4" y="39.3">5</text>
<text x="226.5" y="36.9">4</text>
<text x="226.5" y="39.3">6</text>
<text x="346.8" y="36.9">1</text>
<text x="346.8" y="39.3">2</text>
<text x="346.8" y="41.7">3</text>
<text x="352.3" y="37.9">1</text>
<text x="352.3" y="40.3">2</text>
<text x="367" y="37.9">1</text>
<text x="367" y="40.3">2</text>
<text x="372.6" y="36.9">1</text>
<text x="372.6" y="39.3">2</text>
<text x="372.6" y="41.7">3</text>
<text x="389.1" y="38.2">VCC</text>
<text x="389.1" y="40.6">OUT</text>
<text x="46.7" y="46.1">2</text>
<text x="52.2" y="47.1">IN1</text>
<text x="64" y="47.1">VM</text>
<text x="71.4" y="46.1">5</text>
<text x="149" y="44.1">1</text>
<text x="149" y="46.5">2</text>
<text x="154.5" y="45.2">1</text>
<text x="154.5" y="47.6">2</text>
<text x="352.3" y="42.8">3</text>
<text x="367" y="42.8">3</text>
<text x="389.1" y="43">GND</text>
<text x="44.7" y="53.3">1*2</text>
<text x="46.7" y="48.5">3</text>
<text x="46.7" y="50.8">4</text>
<text x="52.2" y="49.5">IN2</text>
<text x="52.2" y="51.9">ILIM</text>
<text x="61.6" y="51.9">OUT2</text>
<text x="61.6" y="49.5">OUT1</text>
<text x="71.4" y="50.8">8</text>
<text x="71.4" y="53.3">7</text>
<text x="71.4" y="48.5">6</text>
<text x="149" y="48.9">3</text>
<text x="149" y="51.4">4</text>
<text x="149" y="53.8">5</text>
<text x="154.5" y="50">3</text>
<text x="154.5" y="52.4">4</text>
<text x="52.2" y="54.4">GND</text>
<text x="61.1" y="54.3">PGND</text>
<text x="149" y="56.2">6</text>
<text x="154.5" y="54.8">5</text>
<text x="154.5" y="57.2">6</text>
<text x="256.1" y="81.7">1</text>
<text x="261.7" y="82.8">1</text>
<text x="336.6" y="78.8">1</text>
<text x="336.6" y="81.2">2</text>
<text x="336.6" y="83.7">3</text>
<text x="342.2" y="79.9">1</text>
<text x="342.2" y="82.3">2</text>
<text x="47.2" y="88.5">2</text>
<text x="52.7" y="89.5">IN1</text>
<text x="64.5" y="89.5">VM</text>
<text x="71.9" y="88.5">5</text>
<text x="150.9" y="86.6">1</text>
<text x="150.9" y="89">2</text>
<text x="156.5" y="87.6">1</text>
<text x="256.1" y="84.2">2</text>
<text x="256.1" y="86.6">3</text>
<text x="256.1" y="89">4</text>
<text x="261.7" y="85.2">2</text>
<text x="261.7" y="87.6">3</text>
<text x="342.2" y="84.8">3</text>
<text x="45.2" y="95.7">1*2</text>
<text x="47.2" y="90.9">3</text>
<text x="47.2" y="93.3">4</text>
<text x="52.7" y="91.9">IN2</text>
<text x="52.7" y="94.4">ILIM</text>
<text x="62.1" y="94.4">OUT2</text>
<text x="62.1" y="91.9">OUT1</text>
<text x="71.9" y="93.3">8</text>
<text x="71.9" y="95.7">7</text>
<text x="71.9" y="90.9">6</text>
<text x="150.9" y="91.4">3</text>
<text x="150.9" y="93.8">4</text>
<text x="156.5" y="90">2</text>
<text x="156.5" y="92.5">3</text>
<text x="156.5" y="94.9">4</text>
<text x="261.7" y="90">4</text>
<text x="52.7" y="96.8">GND</text>
<text x="61.6" y="96.8">PGND</text>
<text x="150.9" y="96.2">5</text>
<text x="150.9" y="98.6">6</text>
<text x="156.5" y="97.3">5</text>
<text x="156.5" y="99.7">6</text>
<text x="337.1" y="98.6">1</text>
<text x="337.1" y="101.1">2</text>
<text x="342.7" y="99.7">1</text>
<text x="337.1" y="103.5">3</text>
<text x="342.7" y="102.1">2</text>
<text x="342.7" y="104.5">3</text>
<text x="337.7" y="118.4">1</text>
<text x="343.3" y="119.5">1</text>
<text x="47.2" y="124.7">2</text>
<text x="52.7" y="125.7">IN1</text>
<text x="64.5" y="125.7">VM</text>
<text x="71.9" y="124.7">5</text>
<text x="238" y="120.4">1</text>
<text x="238" y="122.8">2</text>
<text x="238" y="125.2">3</text>
<text x="243.5" y="121.4">1</text>
<text x="243.5" y="123.8">2</text>
<text x="337.7" y="120.8">2</text>
<text x="337.7" y="123.2">3</text>
<text x="343.3" y="121.9">2</text>
<text x="343.3" y="124.3">3</text>
<text x="45.2" y="131.9">1*2</text>
<text x="47.2" y="127.1">3</text>
<text x="47.2" y="129.5">4</text>
<text x="52.7" y="128.1">IN2</text>
<text x="52.7" y="130.6">ILIM</text>
<text x="62.1" y="130.6">OUT2</text>
<text x="62.1" y="128.1">OUT1</text>
<text x="71.9" y="129.5">8</text>
<text x="71.9" y="131.9">7</text>
<text x="71.9" y="127.1">6</text>
<text x="102.6" y="127.1">1</text>
<text x="102.6" y="129.5">2</text>
<text x="108.2" y="128.1">1</text>
<text x="108.2" y="130.6">2</text>
<text x="238" y="127.6">4</text>
<text x="243.5" y="126.2">3</text>
<text x="243.5" y="128.7">4</text>
<text x="52.7" y="133">GND</text>
<text x="61.6" y="133">PGND</text>
<text x="95.2" y="134.2" transform="rotate(-90 95.2 134.2)">2</text>
<text x="97.6" y="134.2" transform="rotate(-90 97.6 134.2)">1</text>
<text x="96.2" y="139.7" transform="rotate(-90 96.2 139.7)">2</text>
<text x="98.6" y="139.7" transform="rotate(-90 98.6 139.7)">1</text>
<text x="54.4" y="171">1</text>
<text x="54.4" y="173.4">2</text>
<text x="59.9" y="172">1</text>
<text x="259.8" y="168.7">1</text>
<text x="259.8" y="171.1">2</text>
<text x="259.8" y="173.5">3</text>
<text x="345.4" y="168.1">1</text>
<text x="345.4" y="170.5">2</text>
<text x="345.4" y="172.9">3</text>
<text x="351" y="169.2">1</text>
<text x="351" y="171.6">2</text>
<text x="351" y="174">3</text>
<text x="54.4" y="175.8">3</text>
<text x="59.9" y="174.5">2</text>
<text x="59.9" y="176.9">3</text>
<text x="259.8" y="175.9">4</text>
<text x="259.8" y="178.4">5</text>
<text x="345.4" y="175.3">4</text>
<text x="345.4" y="177.8">5</text>
<text x="351" y="176.4">4</text>
<text x="351" y="178.8">5</text>
<text x="53" y="193.2">1</text>
<text x="53" y="195.6">2</text>
<text x="53" y="198">3</text>
<text x="58.6" y="194.3">1</text>
<text x="58.6" y="196.6">2</text>
<text x="58.6" y="199.1">3</text>
</g>
<g font-size="1.7" fill="#808080">
<text x="350.1" y="30">CN9</text>
<text x="366.1" y="30">CN15</text>
<text x="350.1" y="32.4">B3B-ZR</text>
<text x="364.4" y="32.4">B3B-ZR</text>
<text x="152.3" y="39.6">B6B-ZR</text>
<text x="152.3" y="37.2">CN1</text>
<text x="340" y="72">CN10</text>
<text x="259.4" y="77.3">B4B-ZR</text>
<text x="259.4" y="74.8">CN7</text>
<text x="340" y="74.4">B3B-ZR</text>
<text x="154.3" y="82.1">B6B-ZR</text>
<text x="154.3" y="79.7">CN2</text>
<text x="340.5" y="94.1">B3B-ZR</text>
<text x="340.5" y="91.7">CN11</text>
<text x="241.3" y="113.5">CN8</text>
<text x="341.1" y="113.9">B3B-ZR</text>
<text x="341.1" y="111.5">CN12</text>
<text x="241.3" y="115.9">B4B-ZR</text>
<text x="106" y="122.6">B2B-ZR</text>
<text x="106" y="120.2">CN3</text>
<text x="103.9" y="142.4" transform="rotate(-90 103.9 142.4)">B2B-ZR</text>
<text x="106.3" y="139.7" transform="rotate(-90 106.3 139.7)">CN4</text>
<text x="348.8" y="161.2">CN13</text>
<text x="57.7" y="166.5">B3B-ZR</text>
<text x="57.7" y="164.1">CN5</text>
<text x="348.8" y="163.6">B5B-ZR</text>
<text x="56.4" y="188.7">B3B-ZR</text>
<text x="56.4" y="186.3">CN6</text>
</g>
</svg>
